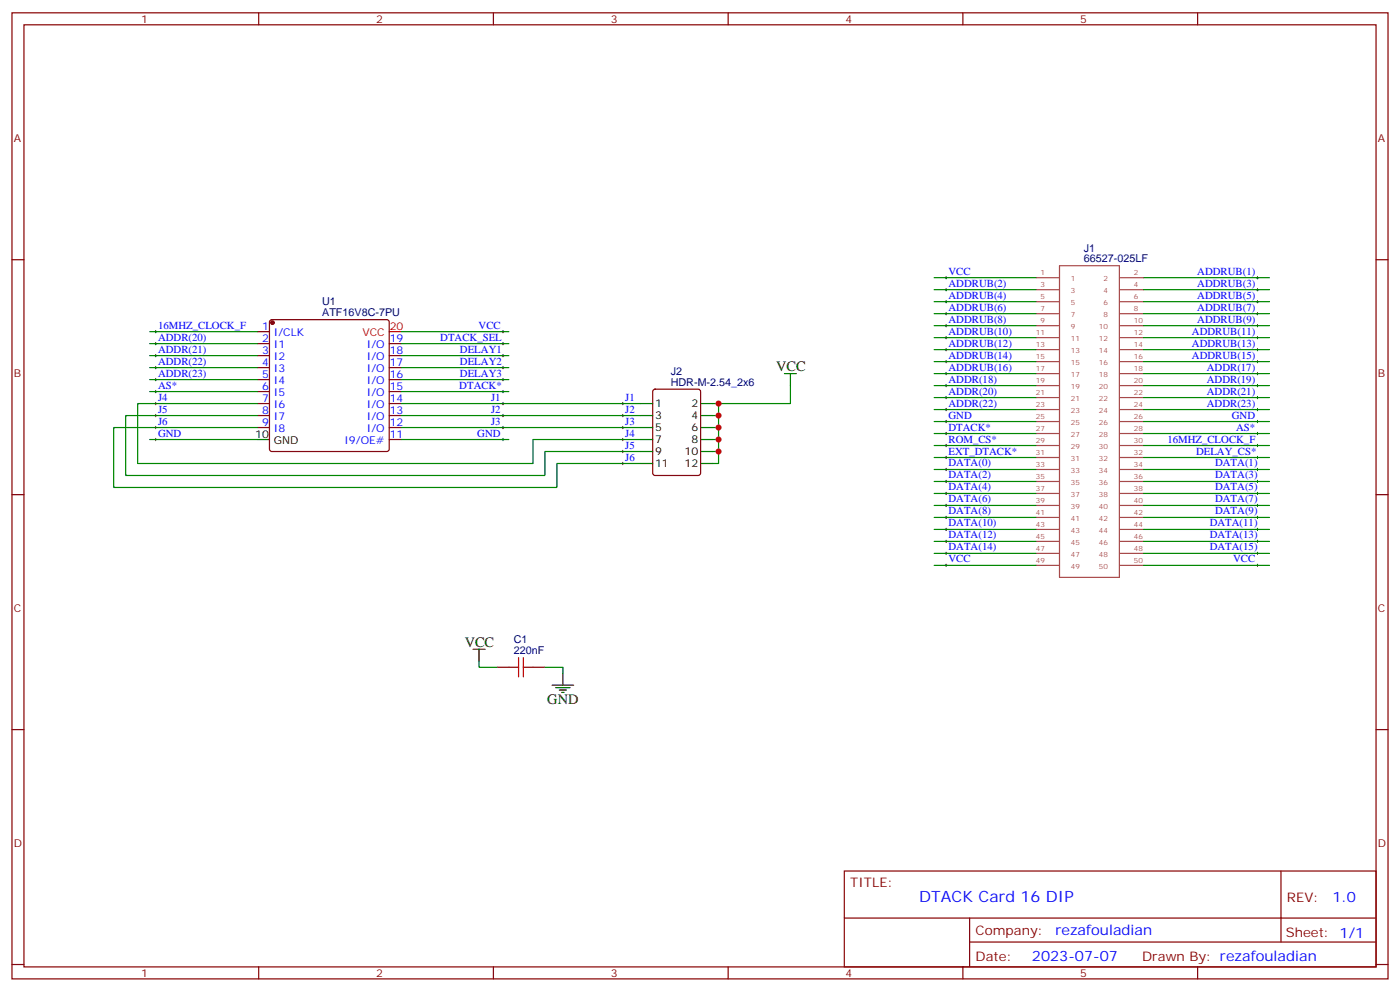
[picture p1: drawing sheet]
<svg xmlns="http://www.w3.org/2000/svg" width="412mm" height="292mm" viewBox="0 0 412 292" stroke-linecap="round" stroke-linejoin="round" font-family="sans-serif">
<g fill="none" stroke="#870000" stroke-width=".35">
<path d="M3.5 3.8h405.4v284.3h-405.4zM7.1 7.3h398.2v277.3h-398.2zM76.2 3.8v3.5M145.3 3.8v3.5M214.5 3.8v3.5M283.6 3.8v3.5M352.8 3.8v3.5M3.5 76.4h3.6M405.3 76.4h3.6M75.8 97.6h3.6M79.6 94.3l.5-.2h33.8l.5 .2 .3 .5v37.4l-.3 .5-.5 .2h-33.8l-.5-.2-.2-.5v-37.4zM75.8 101.1h3.6"/>
<path d="M75.8 104.7h3.6M75.8 108.2h3.6M75.8 111.7h3.6M75.8 115.3h3.6M75.8 118.8h3.6M114.7 101.1h3.5M114.7 104.7h3.5M114.7 108.2h3.5M114.7 111.7h3.5M114.7 115.3h3.5M114.7 118.8h3.5M192.5 114.8l.5-.3h12.7l.6 .5 .1 24.2-.5 .7h-12.9l-.7-.4v-24.2z"/>
<path d="M75.8 122.3h3.6M75.8 125.8h3.6M114.7 122.3h3.5M114.7 125.8h3.5M114.7 129.4h3.5M3.5 145.6h3.6M405.3 145.6h3.6M146.4 196.4h3.5M157 196.4h3.5M3.5 214.7h3.6M405.3 214.7h3.6M248.7 256.4h156.6v28.2h-156.6z"/>
<path d="M377.3 256.4v20.9M248.7 270.2h156.5M285.6 277.3h119.6M285.6 270.2v14.1M3.5 283.9h3.6M76.2 284.6v3.5M145.3 284.6v3.5M214.5 284.6v3.5M283.6 284.6v3.5M352.8 284.6v3.5M405.3 283.9h3.6"/>
</g>
<g fill="none" stroke="#a64a4a" stroke-width=".35">
<path d="M312.1 78.2h17.6v91.7h-17.6zM305.2 81.7h6.9M305.2 85.3h6.9M305.2 88.8h6.9M305.2 92.3h6.9M305.2 95.8h6.9M305.2 99.4h6.9M330 81.7h6.9M330 85.3h6.9M330 88.8h6.9M330 92.3h6.9M330 95.8h6.9"/>
<path d="M330 99.4h6.9M305.2 102.9h6.9M305.2 106.4h6.9M305.2 110h6.9M305.2 113.5h6.9M305.2 117h6.9M330 102.9h6.9M330 106.4h6.9M330 110h6.9M330 113.5h6.9M330 117h6.9M305.2 120.5h6.9"/>
<path d="M305.2 124.1h6.9M305.2 127.6h6.9M305.2 131.1h6.9M305.2 134.7h6.9M305.2 138.2h6.9M330 120.5h6.9M330 124.1h6.9M330 127.6h6.9M330 131.1h6.9M330 134.7h6.9M330 138.2h6.9M305.2 141.7h6.9"/>
<path d="M305.2 145.2h6.9M305.2 148.8h6.9M305.2 152.3h6.9M305.2 155.8h6.9M305.2 159.3h6.9M330 141.7h6.9M330 145.2h6.9M330 148.8h6.9M330 152.3h6.9M330 155.8h6.9M330 159.3h6.9M305.2 162.9h6.9"/>
<path d="M305.2 166.4h6.9M330 162.9h6.9M330 166.4h6.9"/>
</g>
<g fill="none" stroke="#000" stroke-width=".29">
<path d="M45.5 97.6h.7M45.9 97.3v.7M147.8 97.6h.7M148.2 97.3v.7M278.3 85.3h.7M278.3 88.8h.7M278.3 92.3h.7M278.3 95.8h.7M278.3 99.4h.7M278.3 81.7h.7M278.7 81.4v.7M278.7 84.9v.7"/>
<path d="M278.7 88.4v.7M278.7 92v.7M278.7 95.5v.7M278.7 99v.7M370.1 85.3h.7M370.1 88.8h.7M370.1 92.3h.7M370.1 95.8h.7M370.1 99.4h.7M370.1 81.7h.7M370.4 81.4v.7M370.4 84.9v.7"/>
<path d="M370.4 88.4v.7M370.4 92v.7M370.4 95.5v.7M370.4 99v.7M45.5 115.3h.7M45.5 111.7h.7M45.5 108.2h.7M45.5 104.7h.7M45.5 101.1h.7M45.5 118.8h.7M45.9 100.8v.7M45.9 104.3v.7"/>
<path d="M45.9 107.8v.7M45.9 111.4v.7M45.9 114.9v.7M45.9 118.4v.7M147.8 115.3h.7M147.8 111.7h.7M147.8 108.2h.7M147.8 104.7h.7M147.8 101.1h.7M147.8 118.8h.7M148.2 100.8v.7M148.2 104.3v.7"/>
<path d="M148.2 107.8v.7M148.2 111.4v.7M148.2 114.9v.7M148.2 118.4v.7M183.1 118.8h.7M183.4 118.4v.7M278.3 102.9h.7M278.3 106.4h.7M278.3 110h.7M278.3 113.5h.7M278.3 117h.7M278.7 102.6v.7"/>
<path d="M278.7 106.1v.7M278.7 109.6v.7M278.7 113.1v.7M278.7 116.7v.7M370.1 102.9h.7M370.1 106.4h.7M370.1 110h.7M370.1 113.5h.7M370.1 117h.7M370.4 102.6v.7M370.4 106.1v.7M370.4 109.6v.7"/>
<path d="M370.4 113.1v.7M370.4 116.7v.7M45.5 129.4h.7M45.5 122.3h.7M45.5 125.8h.7M45.9 122v.7M45.9 125.5v.7M45.9 129v.7M147.8 129.4h.7M147.8 122.3h.7M147.8 125.8h.7M148.2 122v.7"/>
<path d="M148.2 125.5v.7M148.2 129v.7M183.1 129.4h.7M183.1 122.3h.7M183.1 125.8h.7M183.1 132.9h.7M183.1 136.4h.7M183.4 122v.7M183.4 125.5v.7M183.4 129v.7M183.4 132.5v.7M183.4 136.1v.7"/>
<path d="M278.3 134.7h.7M278.3 131.1h.7M278.3 127.6h.7M278.3 124.1h.7M278.3 120.5h.7M278.3 138.2h.7M278.7 120.2v.7M278.7 123.7v.7M278.7 127.2v.8M278.7 130.8v.7M278.7 134.3v.7M278.7 137.8v.7"/>
<path d="M370.1 134.7h.7M370.1 131.1h.7M370.1 127.6h.7M370.1 124.1h.7M370.1 120.5h.7M370.1 138.2h.7M370.4 120.2v.7M370.4 123.7v.7M370.4 127.2v.8M370.4 130.8v.7M370.4 134.3v.7M370.4 137.8v.7"/>
<path d="M278.3 159.3h.7M278.3 155.8h.7M278.3 141.7h.7M278.3 145.2h.7M278.3 148.8h.7M278.3 152.3h.7M278.7 141.4v.7M278.7 144.9v.7M278.7 148.4v.7M278.7 151.9v.7M278.7 155.5v.7M278.7 159v.7"/>
<path d="M370.1 159.3h.7M370.1 155.8h.7M370.1 141.7h.7M370.1 145.2h.7M370.1 148.8h.7M370.1 152.3h.7M370.4 141.4v.7M370.4 144.9v.7M370.4 148.4v.7M370.4 151.9v.7M370.4 155.5v.7M370.4 159v.7"/>
<path d="M278.3 162.9h.7M278.3 166.4h.7M278.7 162.5v.7M278.7 166.1v.7M370.1 162.9h.7M370.1 166.4h.7M370.4 162.5v.7M370.4 166.1v.7"/>
</g>
<g fill="none" stroke="#008700" stroke-width=".35">
<path d="M44.1 97.6h31.7M118.2 97.6h31.7M275.2 99.4h30M275.2 92.3h30M275.2 95.8h30M275.2 88.8h30M275.2 85.3h30M275.2 81.7h30M336.9 99.4h37M336.9 92.3h37M336.9 95.8h37M336.9 88.8h37"/>
<path d="M336.9 85.3h37M336.9 81.7h37M44.1 101.1h31.7M44.1 104.7h31.7M44.1 108.2h31.7M44.1 111.7h31.7M44.1 115.3h31.7M75.8 118.8h-35.2v17.6h116.4v-7h31.7M118.2 101.1h31.7M118.2 104.7h31.7M118.2 108.2h31.7M118.2 111.7h31.7"/>
<path d="M118.2 115.3h31.7M118.2 118.8h70.5M209.9 118.8h1.8v3.5M232.8 113.5v5.3h-21.1M275.2 113.5h30M275.2 117h30M275.2 106.4h30M275.2 110h30M275.2 102.9h30M336.9 113.5h37M336.9 117h37M336.9 106.4h37"/>
<path d="M336.9 110h37M336.9 102.9h37M44.1 129.4h31.7M75.8 122.3h-38.8v17.6h123.5v-7h28.2M75.8 125.8h-42.3v17.7h130.5v-7.1h24.7M118.2 129.4h31.7M118.2 125.8h70.5M118.2 122.3h70.5M209.9 132.9h1.8v3.5h-1.8M209.9 129.4h1.8v3.5M209.9 125.8h1.8v3.6M209.9 122.3h1.8v3.5"/>
<path d="M275.2 134.7h30M275.2 138.2h30M275.2 127.6h30M275.2 131.1h30M275.2 120.5h30M275.2 124.1h30M336.9 131.1h37M336.9 134.7h37M336.9 138.2h37M336.9 127.6h37M336.9 120.5h37M336.9 124.1h37"/>
<path d="M275.2 159.3h30M275.2 152.3h30M275.2 155.8h30M275.2 145.2h30M275.2 148.8h30M275.2 141.7h30M336.9 159.3h37M336.9 152.3h37M336.9 155.8h37M336.9 145.2h37M336.9 148.8h37M336.9 141.7h37"/>
<path d="M275.2 162.9h30M275.2 166.4h30M336.9 162.9h37M336.9 166.4h37M141.1 194.6v1.8h5.3M160.5 196.4h5.3v1.8"/>
</g>
<path d="M114.7 97.6h3.5" fill="none" stroke="#f00" stroke-width=".35"/>
<g fill="none" stroke="#000" stroke-width=".35">
<path d="M188.7 118.8h3.6M206.4 118.8h3.5M231.1 110h3.5M232.8 110v3.5M75.8 129.4h3.6M188.7 129.4h3.6M188.7 122.3h3.6M188.7 125.8h3.6M188.7 132.9h3.6M188.7 136.4h3.6M206.4 129.4h3.5M206.4 122.3h3.5"/>
<path d="M206.4 125.8h3.5M206.4 132.9h3.5M206.4 136.4h3.5M139.3 191.1h3.6M141.1 191.1v3.5M165.8 198.2v3.5M162.6 201.7h6.4M163.7 202.4h4.2M164.7 203.1h2.2M165.5 203.8h.7"/>
</g>
<circle cx="80.3" cy="95" r=".53" fill="#870000" stroke="#870000" stroke-width=".35"/>
<path d="M149.9 196.4h2.9M152.8 193.6v5.6M154.2 196.4h2.8M154.2 193.6v5.6" fill="none" stroke="#a10000" stroke-width=".35"/>
<g fill="#c00">
<circle cx="211.7" cy="132.9" r=".88"/>
<circle cx="211.7" cy="129.4" r=".88"/>
<circle cx="211.7" cy="125.8" r=".88"/>
<circle cx="211.7" cy="122.3" r=".88"/>
<circle cx="211.7" cy="118.8" r=".88"/>
</g>
<text font-size="4.6" fill="#00f" x="270.8" y="265.4">DTACK Card 16 DIP</text>
<g font-size="4.2">
<text x="228.6" y="109.3">VCC</text>
<text x="136.9" y="190.4">VCC</text>
<text x="161.2" y="207.3">GND</text>
</g>
<g font-size="4.2" fill="#00f">
<text x="392.5" y="265.6">1.0</text>
<text x="310.9" y="275.2">rezafouladian</text>
<text x="304" y="283">2023-07-07</text>
</g>
<g font-size="3.9" fill="#800">
<text x="250.5" y="260.9">TITLE:</text>
<text x="379.1" y="265.6">REV:</text>
<text x="287.4" y="275.1">Company:</text>
<text x="378.7" y="275.8">Sheet: 1/1</text>
<text x="287.4" y="282.8">Date:</text>
<text x="336.4" y="282.9">Drawn By: rezafouladian</text>
</g>
<g font-size="3.2" fill="#800">
<text x="41.6" y="6.8">1</text>
<text x="110.8" y="6.8">2</text>
<text x="179.9" y="6.8">3</text>
<text x="249.1" y="6.8">4</text>
<text x="318.2" y="6.8">5</text>
<text x="4.1" y="41.9">A</text>
<text x="405.9" y="41.9">A</text>
<text x="4.1" y="111">B</text>
<text x="405.9" y="111">B</text>
<text x="4.1" y="180.2">C</text>
<text x="405.9" y="180.2">C</text>
<text x="4.1" y="249.3">D</text>
<text x="405.9" y="249.3">D</text>
<text x="41.6" y="287.6">1</text>
<text x="110.8" y="287.6">2</text>
<text x="179.9" y="287.6">3</text>
<text x="249.1" y="287.6">4</text>
<text x="318.2" y="287.6">5</text>
</g>
<g font-size="3.2" fill="#000080">
<text x="319.3" y="77.2">66527-025LF</text>
<text x="319.3" y="74.2">J1</text>
<text x="94.9" y="89.9">U1</text>
<text x="94.9" y="93">ATF16V8C-7PU</text>
<text x="197.6" y="113.5">HDR-M-2.54_2x6</text>
<text x="197.6" y="110.3">J2</text>
<text x="151.4" y="189.3">C1</text>
<text x="151.4" y="192.5">220nF</text>
</g>
<g font-size="3.2" fill="#00f">
<text x="279.4" y="80.9">VCC</text>
<text x="352.7" y="80.9">ADDRUB(1)</text>
<text x="279.4" y="84.4">ADDRUB(2)</text>
<text x="279.4" y="87.9">ADDRUB(4)</text>
<text x="352.7" y="84.4">ADDRUB(3)</text>
<text x="352.7" y="87.9">ADDRUB(5)</text>
<text x="279.4" y="91.4">ADDRUB(6)</text>
<text x="279.4" y="95">ADDRUB(8)</text>
<text x="352.7" y="91.4">ADDRUB(7)</text>
<text x="352.7" y="95">ADDRUB(9)</text>
<text x="46.6" y="96.7">16MHZ_CLOCK_F</text>
<text x="46.6" y="100.3">ADDR(20)</text>
<text x="77.2" y="100.8">2</text>
<text x="77.2" y="97.3">1</text>
<text x="80.7" y="99">I/CLK</text>
<text x="114.8" y="100.8">19</text>
<text x="129.7" y="100.3">DTACK_SEL</text>
<text x="141" y="96.7">VCC</text>
<text x="279.4" y="98.5">ADDRUB(10)</text>
<text x="351.1" y="98.5">ADDRUB(11)</text>
<text x="46.6" y="107.3">ADDR(22)</text>
<text x="46.6" y="103.8">ADDR(21)</text>
<text x="77.2" y="107.8">4</text>
<text x="77.2" y="104.3">3</text>
<text x="80.7" y="106.1">I2</text>
<text x="80.7" y="102.6">I1</text>
<text x="108.1" y="102.6">I/O</text>
<text x="108.1" y="106.1">I/O</text>
<text x="114.8" y="104.3">18</text>
<text x="114.8" y="107.8">17</text>
<text x="135.5" y="103.8">DELAY1</text>
<text x="135.5" y="107.3">DELAY2</text>
<text x="279.4" y="102">ADDRUB(12)</text>
<text x="279.4" y="105.6">ADDRUB(14)</text>
<text x="351.1" y="102">ADDRUB(13)</text>
<text x="351.1" y="105.6">ADDRUB(15)</text>
<text x="46.6" y="110.8">ADDR(23)</text>
<text x="77.2" y="111.4">5</text>
<text x="80.7" y="113.1">I4</text>
<text x="80.7" y="109.6">I3</text>
<text x="108.1" y="109.6">I/O</text>
<text x="108.1" y="113.1">I/O</text>
<text x="114.8" y="111.4">16</text>
<text x="135.5" y="110.8">DELAY3</text>
<text x="279.4" y="109.1">ADDRUB(16)</text>
<text x="279.4" y="112.6">ADDR(18)</text>
<text x="355.5" y="109.1">ADDR(17)</text>
<text x="355.5" y="112.6">ADDR(19)</text>
<text x="46.6" y="114.4">AS*</text>
<text x="46.6" y="117.9">J4</text>
<text x="77.2" y="118.4">7</text>
<text x="77.2" y="114.9">6</text>
<text x="80.7" y="116.7">I5</text>
<text x="108.1" y="116.7">I/O</text>
<text x="114.8" y="114.9">15</text>
<text x="114.8" y="118.4">14</text>
<text x="135.3" y="114.4">DTACK*</text>
<text x="144.6" y="117.9">J1</text>
<text x="184.1" y="117.9">J1</text>
<text x="279.4" y="119.7">ADDR(22)</text>
<text x="279.4" y="116.1">ADDR(20)</text>
<text x="355.5" y="116.1">ADDR(21)</text>
<text x="355.5" y="119.7">ADDR(23)</text>
<text x="46.6" y="121.4">J5</text>
<text x="46.6" y="125">J6</text>
<text x="77.2" y="125.5">9</text>
<text x="77.2" y="122">8</text>
<text x="80.7" y="123.7">I7</text>
<text x="80.7" y="120.2">I6</text>
<text x="108.1" y="120.2">I/O</text>
<text x="108.1" y="123.7">I/O</text>
<text x="114.8" y="122">13</text>
<text x="114.8" y="125.5">12</text>
<text x="144.6" y="121.4">J2</text>
<text x="144.6" y="125">J3</text>
<text x="184.1" y="121.4">J2</text>
<text x="184.1" y="125">J3</text>
<text x="279.4" y="123.2">GND</text>
<text x="362.9" y="123.2">GND</text>
<text x="46.6" y="128.5">GND</text>
<text x="80.7" y="127.2">I8</text>
<text x="101.5" y="130.8">I9/OE#</text>
<text x="108.1" y="127.2">I/O</text>
<text x="114.8" y="129">11</text>
<text x="140.6" y="128.5">GND</text>
<text x="184.1" y="128.5">J4</text>
<text x="279.4" y="130.2">ROM_CS*</text>
<text x="279.4" y="126.7">DTACK*</text>
<text x="343.9" y="130.2">16MHZ_CLOCK_F</text>
<text x="364.1" y="126.7">AS*</text>
<text x="184.1" y="132">J5</text>
<text x="184.1" y="135.5">J6</text>
<text x="279.4" y="137.3">DATA(0)</text>
<text x="279.4" y="133.8">EXT_DTACK*</text>
<text x="352.3" y="133.8">DELAY_CS*</text>
<text x="357.9" y="137.3">DATA(1)</text>
<text x="279.4" y="140.8">DATA(2)</text>
<text x="357.9" y="140.8">DATA(3)</text>
<text x="279.4" y="144.4">DATA(4)</text>
<text x="279.4" y="147.9">DATA(6)</text>
<text x="357.9" y="147.9">DATA(7)</text>
<text x="357.9" y="144.4">DATA(5)</text>
<text x="279.4" y="154.9">DATA(10)</text>
<text x="279.4" y="151.4">DATA(8)</text>
<text x="356.3" y="154.9">DATA(11)</text>
<text x="357.9" y="151.4">DATA(9)</text>
<text x="279.4" y="162">DATA(14)</text>
<text x="279.4" y="158.5">DATA(12)</text>
<text x="356.3" y="162">DATA(15)</text>
<text x="356.3" y="158.5">DATA(13)</text>
<text x="279.4" y="165.5">VCC</text>
<text x="363.2" y="165.5">VCC</text>
</g>
<g font-size="3.2" fill="#f00">
<text x="106.7" y="99">VCC</text>
<text x="114.8" y="97.3">20</text>
</g>
<g font-size="3.2">
<text x="193" y="119.8">1</text>
<text x="203.7" y="119.8">2</text>
<text x="193" y="123.4">3</text>
<text x="203.7" y="123.4">4</text>
<text x="75.2" y="129">10</text>
<text x="80.7" y="130.8">GND</text>
<text x="193" y="126.9">5</text>
<text x="193" y="130.4">7</text>
<text x="203.7" y="126.9">6</text>
<text x="203.7" y="130.4">8</text>
<text x="193" y="133.9">9</text>
<text x="193" y="137.5">11</text>
<text x="201.6" y="133.9">10</text>
<text x="201.6" y="137.5">12</text>
</g>
<g font-size="2.1" fill="#a54b4b">
<text x="306.5" y="81">1</text>
<text x="315.5" y="82.8">1</text>
<text x="325" y="82.8">2</text>
<text x="334" y="81">2</text>
<text x="306.5" y="84.6">3</text>
<text x="306.5" y="88.1">5</text>
<text x="315.5" y="86.3">3</text>
<text x="315.5" y="89.8">5</text>
<text x="325" y="86.3">4</text>
<text x="325" y="89.8">6</text>
<text x="334" y="84.6">4</text>
<text x="334" y="88.1">6</text>
<text x="306.5" y="91.6">7</text>
<text x="306.5" y="95.2">9</text>
<text x="315.5" y="93.4">7</text>
<text x="325" y="93.4">8</text>
<text x="334" y="91.6">8</text>
<text x="334" y="95.2">10</text>
<text x="305.1" y="98.7">11</text>
<text x="315.5" y="96.9">9</text>
<text x="315.5" y="100.4">11</text>
<text x="323.7" y="96.9">10</text>
<text x="323.7" y="100.4">12</text>
<text x="334" y="98.7">12</text>
<text x="305.1" y="102.2">13</text>
<text x="305.1" y="105.7">15</text>
<text x="315.5" y="103.9">13</text>
<text x="315.5" y="107.5">15</text>
<text x="323.7" y="103.9">14</text>
<text x="323.7" y="107.5">16</text>
<text x="334" y="102.2">14</text>
<text x="334" y="105.7">16</text>
<text x="305.1" y="109.3">17</text>
<text x="305.1" y="112.8">19</text>
<text x="315.5" y="111">17</text>
<text x="323.7" y="111">18</text>
<text x="334" y="109.3">18</text>
<text x="334" y="112.8">20</text>
<text x="305.1" y="116.3">21</text>
<text x="305.1" y="119.8">23</text>
<text x="315.5" y="114.5">19</text>
<text x="315.5" y="118.1">21</text>
<text x="323.7" y="114.5">20</text>
<text x="323.7" y="118.1">22</text>
<text x="334" y="116.3">22</text>
<text x="334" y="119.8">24</text>
<text x="305.1" y="123.4">25</text>
<text x="315.5" y="121.6">23</text>
<text x="315.5" y="125.1">25</text>
<text x="323.7" y="121.6">24</text>
<text x="323.7" y="125.1">26</text>
<text x="334" y="123.4">26</text>
<text x="305.1" y="126.9">27</text>
<text x="305.1" y="130.4">29</text>
<text x="315.5" y="128.6">27</text>
<text x="323.7" y="128.6">28</text>
<text x="334" y="126.9">28</text>
<text x="334" y="130.4">30</text>
<text x="305.1" y="134">31</text>
<text x="305.1" y="137.5">33</text>
<text x="315.5" y="132.2">29</text>
<text x="315.5" y="135.7">31</text>
<text x="323.7" y="132.2">30</text>
<text x="323.7" y="135.7">32</text>
<text x="334" y="134">32</text>
<text x="334" y="137.5">34</text>
<text x="305.1" y="141">35</text>
<text x="315.5" y="139.2">33</text>
<text x="315.5" y="142.8">35</text>
<text x="323.7" y="139.2">34</text>
<text x="323.7" y="142.8">36</text>
<text x="334" y="141">36</text>
<text x="305.1" y="144.5">37</text>
<text x="305.1" y="148.1">39</text>
<text x="315.5" y="146.3">37</text>
<text x="315.5" y="149.8">39</text>
<text x="323.7" y="146.3">38</text>
<text x="323.7" y="149.8">40</text>
<text x="334" y="144.5">38</text>
<text x="334" y="148.1">40</text>
<text x="305.1" y="151.6">41</text>
<text x="305.1" y="155.1">43</text>
<text x="315.5" y="153.3">41</text>
<text x="323.7" y="153.3">42</text>
<text x="334" y="151.6">42</text>
<text x="334" y="155.1">44</text>
<text x="305.1" y="158.7">45</text>
<text x="315.5" y="156.9">43</text>
<text x="315.5" y="160.4">45</text>
<text x="323.7" y="156.9">44</text>
<text x="323.7" y="160.4">46</text>
<text x="334" y="158.7">46</text>
<text x="305.1" y="162.2">47</text>
<text x="305.1" y="165.7">49</text>
<text x="315.5" y="163.9">47</text>
<text x="315.5" y="167.4">49</text>
<text x="323.7" y="163.9">48</text>
<text x="323.7" y="167.4">50</text>
<text x="334" y="162.2">48</text>
<text x="334" y="165.7">50</text>
</g>
</svg>
